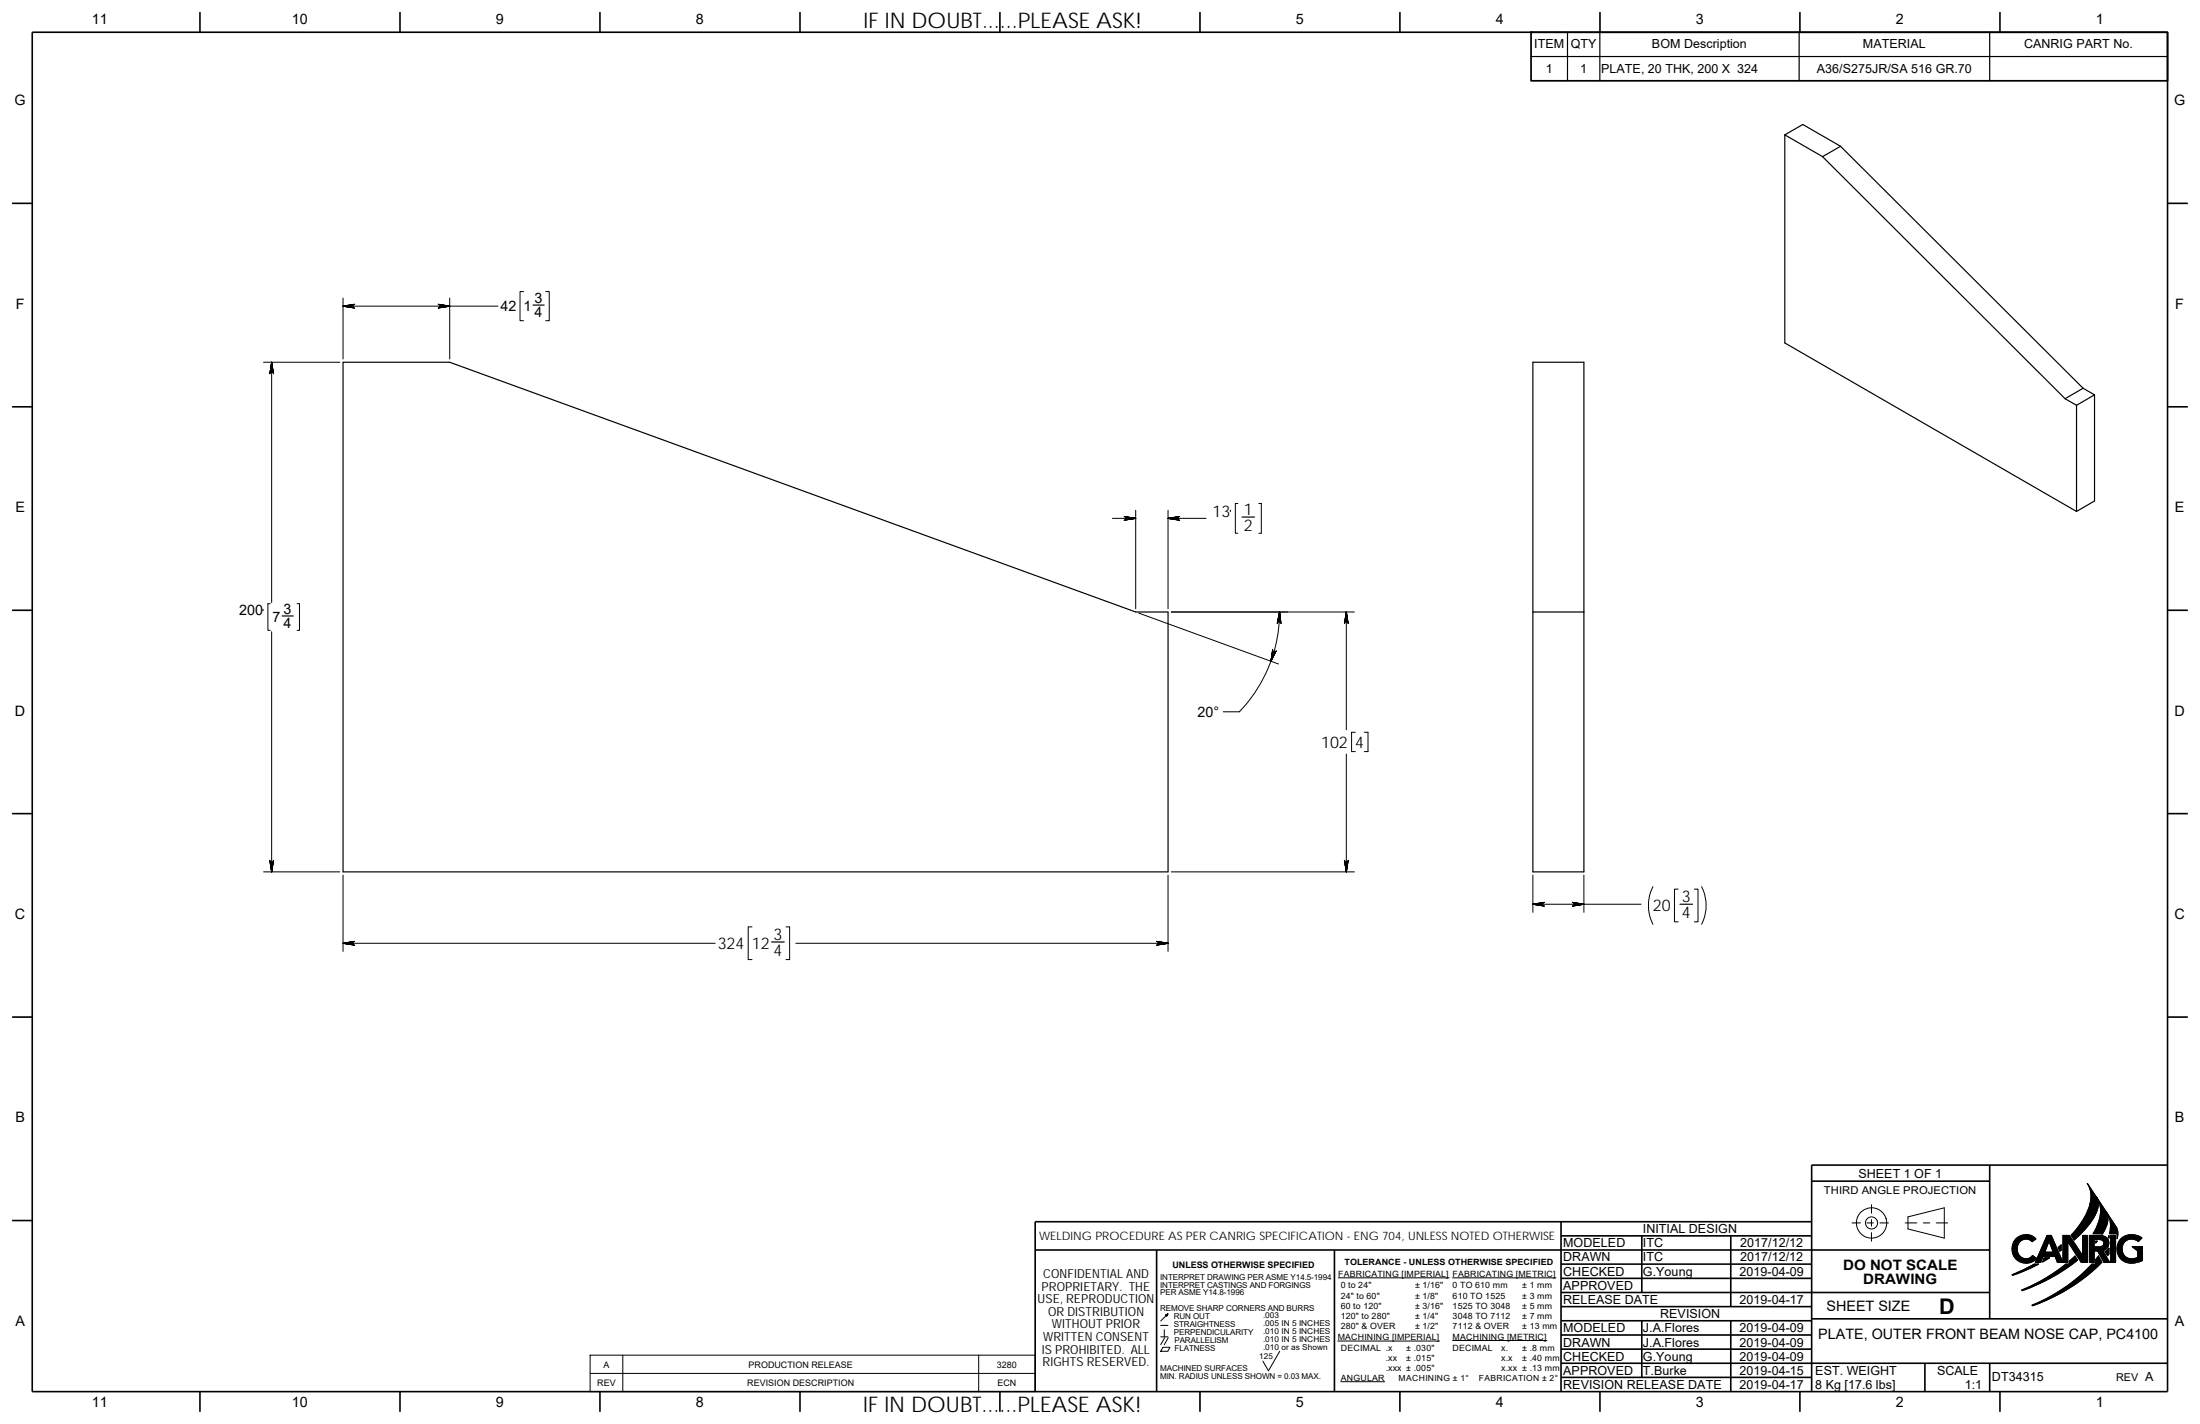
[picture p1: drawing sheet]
<svg xmlns="http://www.w3.org/2000/svg" width="432mm" height="279mm" viewBox="0 0 432 279" stroke-linecap="round" stroke-linejoin="round" font-family="sans-serif">
<g fill="none" stroke="#000" stroke-width=".32">
<path d="M6.3 6.3h419.1v266.8h-419.1zM39.2 2.4v3.9M78.5 2.4v3.9M117.8 2.4v3.9M157 2.4v3.9M196.3 2.4v3.9M235.5 2.4v3.9M274.8 2.4v3.9M314 2.4v3.9M353.3 2.4v3.9M392.5 2.4v3.9M2.4 39.9h3.9"/>
<path d="M425.4 39.9h4M2.4 79.8h3.9M425.4 79.8h4M2.4 119.7h3.9M425.4 119.7h4M6.3 139.7h.1M425.4 139.7h.1M2.4 159.6h3.9M425.4 159.6h4M2.4 199.6h3.9M425.4 199.6h4M2.4 239.5h3.9"/>
<path d="M306.4 239.7v33.3M355.6 231.8h34.9M355.6 239.7h-152.4v33.3M390.5 228.6v30.2M425.4 228.6h-69.8v44.4M425.4 239.5h4M203.2 245.3h187.3M227 245.3v27.7M261.9 245.3v27.7M306.4 259.1h49.2M306.4 256.4h49.2M306.4 242.5h49.2"/>
<path d="M306.4 248h49.2M306.4 250.8h49.2M306.4 253.6h84.1M322.2 259.1v11.2M322.2 242.5v11.1M339.7 242.5v13.9M339.7 259.1v14M355.6 258.8h69.8M39.2 273v4M78.5 273v4M117.8 273.1v3.9M157 273.1v3.9"/>
<path d="M196.3 273.1v3.9M235.5 273.1v3.9M274.8 273.1v3.9M306.4 261.9h49.2M306.4 267.5h119M306.4 270.3h49.2M306.4 264.7h49.2M314 273.1v3.9M353.3 273.1v3.9M377.8 267.5v5.6M390.5 267.5v5.5M392.5 273.1v3.9"/>
</g>
<g fill="none" stroke="#000" stroke-width=".2">
<path d="M67.3 58.5v11.9M88.3 58.5v11.9M102.8 57.2h-.7v5.7h.7M107.1 57.2h.7v5.7h-.7M51.7 71.1h15M53.3 71.1v47.1M67.3 60.1h30.4M243 98.8h-.5v5.8h.5M247.1 98.8h.5v5.8h-.5M53 118.4h-.4v5.3h.4M58.3 118.4h.5v5.3h-.5M218.3 101.7h4.6"/>
<path d="M222.9 100.1v19.3M229.3 101.7h7.4M229.3 100.1v19.3M53.3 123.9v47.2M223.5 120.3l27.4 10M229.9 120.1h35.9M251.1 120.1a28.1 28.1 0 0 1-7.9 19.6h-3.1M264.2 120.1v23.1M264.2 148v23.1M266 143.7h-.7v3.8h.7M267.8 143.7h.7v3.8h-.7M51.7 171.1h15"/>
<path d="M67.3 171.7v15M229.3 171.7v15M229.9 171.1h35.9M300.9 177.4h21.2M300.9 171.7v7.3M310.9 171.7v7.3M324.4 174a8.2 8.2 0 0 0 0 7.4M329.4 174.5h-.7v6.4h.7M332.5 174.5h.8v6.4h-.8M334 174a8.2 8.2 0 0 1 0 7.4M67.3 185.1h73.1M147.6 181.9h-.7v6.4h.7"/>
<path d="M154.3 181.9h.7v6.4h-.7M156.2 185.1h73.1M363.5 239.9h1.7M366.4 239.9h1.3M367.3 236.4v1.6M367.3 239.3v1.3M369 239.9h1.6M374 239.9h2.2M374.5 238.8l7.1-1.8v5.9l-7.1-1.8zM377.5 239.9h1.3M380 239.9h2.3M409.7 232.2l1.8 2.7 .3 .7a4.5 4.5 0 0 1-1.1 3.7l-1.3 1.7-2.3 2.3-.6-.9a13.7 13.7 0 0 0 3.9-7.3 4.5 4.5 0 0 0-.7-2.9z"/>
<path d="M411.5 234.9l1.9 2.8a4 4 0 0 1-.8 4.4h-1.8a7.6 7.6 0 0 0 1.1-6.4zM413.5 238l1.9 2.7a2.77 2.77 0 0 1 .1 2.3v-.9h-1.5a5.2 5.2 0 0 0-.5-4.1zM229.2 257.8l-1.4 1.4M262.7 250.7h21.7M285.1 250.7h20.3M367.3 241.9v1.6M394.9 250.1l4.3-2.1h.9l-3.3 1.6-1.8 .6zM395.5 243.3a2.95 2.95 0 0 1 2.9-1l.6 .3 .6 .5-.7 .5-.7-.4h-.9l-.6 .2-.5 .5a2.2 2.2 0 0 0 0 2.3l.5 .5 .6 .3 1-.1 .6-.6 .8 .6a2.72 2.72 0 0 1-3.1 .7 2.72 2.72 0 0 1-1.7-2.6l.1-.7zM396.8 253.1a35.2 35.2 0 0 0 8.7-5.1h.6v-.6l1.2-1 .5 .8a36.6 36.6 0 0 1-10.9 6zM398.8 256.1a32.9 32.9 0 0 0 11.8-8.1h.7a1.97 1.97 0 0 1 .6-1.6l.6 1.3a35.8 35.8 0 0 1-13.6 8.5zM401.2 246.8h1.1l-1.4 .8zM401.8 242.4h.8l2.3 5.3v-5.3h1.3l2.5 3.9v-3.9h1v5.3h-1.2l-2.7-4.1v4.1h-2l-.5-1.2h-2.3l-.5 1.2h-1z"/>
<path d="M402.2 243.5l.8 2.2h-1.7zM404 244.8l.6-.5v1l-.3 .2zM410.1 242.4h2.5l.6 .2 .4 .4 .3 .6-.1 1-.5 .5-.6 .3 1.4 2.3h-1.2l-1.2-2.3h-.7v2.3h-.9zM411 243.2l1.6 .2 .3 .4-.1 .5-.6 .3h-1.2zM411.3 243.5h.3l-.3 .4zM413.2 245.6l.7-.7v1.1l-.2 .4zM413.9 242.4v.5l-.1-.1zM414.3 242.4h.9v5.3h-.9zM419.7 243.6a2.01 2.01 0 0 0-2.1-.4l-.7 .6a2.14 2.14 0 0 0 0 2.5l.5 .4 .5 .3h.8l.8-.3 .1-1.3-1.1-.8h2M420.4 242.9a2.93 2.93 0 0 0-3.7-.2 2.93 2.93 0 0 0-.9 3.6l.7 1a2.66 2.66 0 0 0 1.9 .5l1.3-.1 .8-.4M115.8 265.9h87.4v7.1h-87.4zM115.8 269.5h87.4"/>
<path d="M122.2 265.9v7.1M192.1 265.9v7.1M227.8 260.1h1.4M227.8 262.3h1.4M228.2 264.4h1.4l-.4 .7h-1.4zM228.5 260.9v1.4M228.6 262.5l-.8 1.3M229.3 262.5l-.8 1.3M251.2 265.2l-2.2 3.8-1.1-1.9M262.6 263.1h19.9M263.2 271.1h8.6M285.1 263h18.5"/>
<circle cx="367.3" cy="240" r="1.19"/>
<circle cx="367.3" cy="240" r="2.98"/>
</g>
<g fill="#000" stroke="#000" stroke-width=".2">
<path d="M53.3 71.1l.4 2.3z" fill-rule="evenodd"/>
<path d="M53.3 71.1l.4 2.1z" fill-rule="evenodd"/>
<path d="M53.3 71.1l.3 2z" fill-rule="evenodd"/>
<path d="M53.3 71.1l.2 1.9h-.1z" fill-rule="evenodd"/>
<path d="M53.3 71.1l.1 1.9h-.1z" fill-rule="evenodd"/>
<path d="M53.3 71.1v1.9h-.2z" fill-rule="evenodd"/>
<path d="M53.3 71.1l-.3 2z" fill-rule="evenodd"/>
<path d="M53.3 71.1l-.3 2.1z" fill-rule="evenodd"/>
<path d="M53.3 71.1l-.4 2.3z" fill-rule="evenodd"/>
<path d="M67.3 60.1l2.3 .4z" fill-rule="evenodd"/>
<path d="M67.3 60.1l2.2 .3z" fill-rule="evenodd"/>
<path d="M67.3 60.1l2.1 .2z" fill-rule="evenodd"/>
<path d="M67.3 60.1h2v.2z" fill-rule="evenodd"/>
<path d="M67.3 60.1l2-.1v.1z" fill-rule="evenodd"/>
<path d="M67.3 60.1l2-.2v.1z" fill-rule="evenodd"/>
<path d="M67.3 60.1l2.1-.3z" fill-rule="evenodd"/>
<path d="M67.3 60.1l2.2-.4z" fill-rule="evenodd"/>
<path d="M67.3 60.1l2.3-.4z" fill-rule="evenodd"/>
<path d="M86 59.7l2.3 .4z" fill-rule="evenodd"/>
<path d="M86.1 59.7l2.2 .4z" fill-rule="evenodd"/>
<path d="M86.2 59.8l2.1 .3z" fill-rule="evenodd"/>
<path d="M86.3 59.9l2 .2-2-.1z" fill-rule="evenodd"/>
<path d="M86.3 60l2 .1h-2z" fill-rule="evenodd"/>
<path d="M86.3 60.1h2l-2 .2z" fill-rule="evenodd"/>
<path d="M86.2 60.3l2.1-.2z" fill-rule="evenodd"/>
<path d="M86.1 60.4l2.2-.3z" fill-rule="evenodd"/>
<path d="M86 60.5l2.3-.4z" fill-rule="evenodd"/>
<path d="M220.6 102.1l2.3-.4z" fill-rule="evenodd"/>
<path d="M220.7 102l2.2-.3z" fill-rule="evenodd"/>
<path d="M220.9 101.9l2-.2-2 .3z" fill-rule="evenodd"/>
<path d="M221 101.8l1.9-.1-2 .2z" fill-rule="evenodd"/>
<path d="M221 101.6l1.9 .1-1.9 .1z" fill-rule="evenodd"/>
<path d="M220.9 101.5l2 .2-1.9-.1z" fill-rule="evenodd"/>
<path d="M220.9 101.4l2 .3z" fill-rule="evenodd"/>
<path d="M220.7 101.4l2.2 .3z" fill-rule="evenodd"/>
<path d="M220.6 101.3l2.3 .4z" fill-rule="evenodd"/>
<path d="M229.3 101.7l2.2-.4z" fill-rule="evenodd"/>
<path d="M229.3 101.7l2.1-.3z" fill-rule="evenodd"/>
<path d="M229.3 101.7l2-.3z" fill-rule="evenodd"/>
<path d="M229.3 101.7l1.9-.2v.1z" fill-rule="evenodd"/>
<path d="M229.3 101.7l1.9-.1v.2z" fill-rule="evenodd"/>
<path d="M229.3 101.7l1.9 .1v.1z" fill-rule="evenodd"/>
<path d="M229.3 101.7l2 .3z" fill-rule="evenodd"/>
<path d="M229.3 101.7l2.1 .3z" fill-rule="evenodd"/>
<path d="M229.3 101.7l2.2 .4z" fill-rule="evenodd"/>
<path d="M249.8 127.4l-.4 2.3z" fill-rule="evenodd"/>
<path d="M249.8 127.6l-.4 2.1z" fill-rule="evenodd"/>
<path d="M249.8 127.7l-.4 2z" fill-rule="evenodd"/>
<path d="M249.9 127.8l.1 .1-.6 1.8z" fill-rule="evenodd"/>
<path d="M250 127.9h.1l-.7 1.8z" fill-rule="evenodd"/>
<path d="M250.1 127.9h.1l-.8 1.8z" fill-rule="evenodd"/>
<path d="M250.2 127.9h.1l-.9 1.8z" fill-rule="evenodd"/>
<path d="M250.3 127.9l.1-.1-1 1.9z" fill-rule="evenodd"/>
<path d="M250.5 127.7l-1.1 2z" fill-rule="evenodd"/>
<path d="M251.1 120.1l.3 2.3z" fill-rule="evenodd"/>
<path d="M251.1 120.1l.3 2.1z" fill-rule="evenodd"/>
<path d="M251.1 120.1l.3 2z" fill-rule="evenodd"/>
<path d="M251.1 120.1l.1 1.9h-.1z" fill-rule="evenodd"/>
<path d="M251.1 120.1v1.9h-.1z" fill-rule="evenodd"/>
<path d="M251.1 120.1l-.1 1.9h-.1z" fill-rule="evenodd"/>
<path d="M251.1 120.1l-.3 2z" fill-rule="evenodd"/>
<path d="M251.1 120.1l-.4 2.1z" fill-rule="evenodd"/>
<path d="M251.1 120.1l-.4 2.2z" fill-rule="evenodd"/>
<path d="M264.2 120.1l-.3 2.3z" fill-rule="evenodd"/>
<path d="M264.2 120.1l-.3 2.1z" fill-rule="evenodd"/>
<path d="M264.2 120.1l-.2 2z" fill-rule="evenodd"/>
<path d="M264.2 120.1v1.9h-.1z" fill-rule="evenodd"/>
<path d="M264.2 120.1l.1 1.9h-.1z" fill-rule="evenodd"/>
<path d="M264.2 120.1l.2 1.9h-.1z" fill-rule="evenodd"/>
<path d="M264.2 120.1l.3 2z" fill-rule="evenodd"/>
<path d="M264.2 120.1l.4 2.1z" fill-rule="evenodd"/>
<path d="M264.2 120.1l.4 2.3z" fill-rule="evenodd"/>
<path d="M52.9 168.8l.4 2.3z" fill-rule="evenodd"/>
<path d="M53 168.9l.3 2.2z" fill-rule="evenodd"/>
<path d="M53 169l.3 2.1z" fill-rule="evenodd"/>
<path d="M53.1 169.1h.2v2z" fill-rule="evenodd"/>
<path d="M53.3 169.1h.1l-.1 2z" fill-rule="evenodd"/>
<path d="M53.4 169.1h.1l-.2 2z" fill-rule="evenodd"/>
<path d="M53.6 169l-.3 2.1z" fill-rule="evenodd"/>
<path d="M53.7 168.9l-.4 2.2z" fill-rule="evenodd"/>
<path d="M53.7 168.8l-.4 2.3z" fill-rule="evenodd"/>
<path d="M264.6 168.8l-.4 2.3z" fill-rule="evenodd"/>
<path d="M264.6 168.9l-.4 2.2z" fill-rule="evenodd"/>
<path d="M264.5 169l-.3 2.1z" fill-rule="evenodd"/>
<path d="M264.3 169.1h.1l-.2 2z" fill-rule="evenodd"/>
<path d="M264.2 169.1h.1l-.1 2z" fill-rule="evenodd"/>
<path d="M264.1 169.1h.1v2z" fill-rule="evenodd"/>
<path d="M264 169l.2 2.1z" fill-rule="evenodd"/>
<path d="M263.9 168.9l.3 2.2z" fill-rule="evenodd"/>
<path d="M263.9 168.8l.3 2.3z" fill-rule="evenodd"/>
<path d="M300.9 177.4l2.2-.4z" fill-rule="evenodd"/>
<path d="M300.9 177.4l2.1-.3z" fill-rule="evenodd"/>
<path d="M300.9 177.4l2-.3z" fill-rule="evenodd"/>
<path d="M300.9 177.4l1.9-.2v.2z" fill-rule="evenodd"/>
<path d="M300.9 177.4h1.9v.1z" fill-rule="evenodd"/>
<path d="M300.9 177.4l1.9 .1v.1z" fill-rule="evenodd"/>
<path d="M300.9 177.4l2 .3z" fill-rule="evenodd"/>
<path d="M300.9 177.4l2.1 .4z" fill-rule="evenodd"/>
<path d="M300.9 177.4l2.2 .4z" fill-rule="evenodd"/>
<path d="M308.6 177.8l2.3-.4z" fill-rule="evenodd"/>
<path d="M308.7 177.8l2.2-.4z" fill-rule="evenodd"/>
<path d="M308.8 177.7l2.1-.3z" fill-rule="evenodd"/>
<path d="M308.9 177.5l2-.1-2 .2z" fill-rule="evenodd"/>
<path d="M308.9 177.4h2l-2 .1z" fill-rule="evenodd"/>
<path d="M308.9 177.2l2 .2h-2z" fill-rule="evenodd"/>
<path d="M308.8 177.1l2.1 .3z" fill-rule="evenodd"/>
<path d="M308.7 177.1l2.2 .3z" fill-rule="evenodd"/>
<path d="M308.6 177l2.3 .4z" fill-rule="evenodd"/>
<path d="M67.3 185.1l2.3-.4z" fill-rule="evenodd"/>
<path d="M67.3 185.1l2.2-.4z" fill-rule="evenodd"/>
<path d="M67.3 185.1l2.1-.3z" fill-rule="evenodd"/>
<path d="M67.3 185.1l2-.2v.1z" fill-rule="evenodd"/>
<path d="M67.3 185.1l2-.1v.1z" fill-rule="evenodd"/>
<path d="M67.3 185.1h2v.2z" fill-rule="evenodd"/>
<path d="M67.3 185.1l2.1 .3z" fill-rule="evenodd"/>
<path d="M67.3 185.1l2.2 .3z" fill-rule="evenodd"/>
<path d="M67.3 185.1l2.3 .4z" fill-rule="evenodd"/>
<path d="M227 185.5l2.3-.4z" fill-rule="evenodd"/>
<path d="M227.1 185.4l2.2-.3z" fill-rule="evenodd"/>
<path d="M227.3 185.3l2-.2-2.1 .3z" fill-rule="evenodd"/>
<path d="M227.3 185.1h2l-2 .2z" fill-rule="evenodd"/>
<path d="M227.3 185l2 .1h-2z" fill-rule="evenodd"/>
<path d="M227.3 184.9l2 .2-2-.1z" fill-rule="evenodd"/>
<path d="M227.2 184.8l2.1 .3z" fill-rule="evenodd"/>
<path d="M227.1 184.7l2.2 .4z" fill-rule="evenodd"/>
<path d="M227 184.7l2.3 .4z" fill-rule="evenodd"/>
<path d="M409.7 232.2l1.9 2.8a3.5 3.5 0 0 1-.5 3.7l-1.9 2.5-2.1 2.1-.6-.9a13.9 13.9 0 0 0 3.9-7.2 4.5 4.5 0 0 0-.7-3z" fill-rule="evenodd"/>
<path d="M228.9 258l.3-.2z" fill-rule="evenodd"/>
<path d="M228.7 258l.5-.2z" fill-rule="evenodd"/>
<path d="M228.9 258.1l.3-.3-.2 .3z" fill-rule="evenodd"/>
<path d="M229.2 257.8l-.2 .5z" fill-rule="evenodd"/>
<path d="M394.9 250.1l4.3-2.1h.9l-4.1 1.9-1 .3z" fill-rule="evenodd"/>
<path d="M395.8 243a2.65 2.65 0 0 1 3.8 .1l-.7 .5a1.77 1.77 0 0 0-2.3-.2 1.77 1.77 0 0 0-.6 2.2 1.66 1.66 0 0 0 1.2 1.3 1.66 1.66 0 0 0 1.7-.6l.8 .6a2.78 2.78 0 0 1-4 .1 2.78 2.78 0 0 1 .1-4z" fill-rule="evenodd"/>
<path d="M398.8 256.1l2.6-1.2 2.3-1.3a27.7 27.7 0 0 0 5.4-4l1.5-1.6h.7v-.9l.6-.7 .6 1.3a35.8 35.8 0 0 1-13.6 8.5z" fill-rule="evenodd"/>
<path d="M401.8 242.4l-2.3 5.3h1l.5-1.2h2.3l.5 1.2h1.1l-2.3-5.3zM402.2 243.5l.8 2.2h-1.7z" fill-rule="evenodd"/>
<path d="M401.2 246.8h1.1l-1.4 .8z" fill-rule="evenodd"/>
<path d="M404.1 244.6l.5-.3v1l-.3 .2-.3-.7z" fill-rule="evenodd"/>
<path d="M396.8 253.1l2.3-1 2.5-1.4 3.9-2.7h.6v-.6l1.2-1 .5 .8a37 37 0 0 1-10.9 6z" fill-rule="evenodd"/>
<path d="M404.9 242.4h1.3l2.5 3.9v-3.9h1v5.3h-1.2l-2.6-4.1-.1 4.1h-.9z" fill-rule="evenodd"/>
<path d="M411.3 243.5h.3l-.3 .4z" fill-rule="evenodd"/>
<path d="M411.6 235l1.8 2.7a4.2 4.2 0 0 1-.8 4.4h-1.8a7.7 7.7 0 0 0 1.2-6.3z" fill-rule="evenodd"/>
<path d="M411 243.2h1.3l.5 .3a.77 .77 0 0 1 0 .9 .77 .77 0 0 1-.9 .2h-.9zM410.1 242.4v5.3h.9v-2.3h.7l1.2 2.3h1.2l-1.4-2.3a1.52 1.52 0 0 0 1.2-1.9 1.52 1.52 0 0 0-1.9-1.1z" fill-rule="evenodd"/>
<path d="M413.2 245.6l.7-.7v1.1l-.2 .4z" fill-rule="evenodd"/>
<path d="M413.9 242.4v.5l-.1-.1z" fill-rule="evenodd"/>
<path d="M414.3 242.4v5.3h.9v-5.3z" fill-rule="evenodd"/>
<path d="M413.5 238l1.8 2.7a2.99 2.99 0 0 1 .2 2.3v-.9h-1.5a5.1 5.1 0 0 0-.5-4.1z" fill-rule="evenodd"/>
<path d="M416.5 242.8a3.3 3.3 0 0 1 3.9 .1l-.7 .7a1.94 1.94 0 0 0-2.6 .1 1.94 1.94 0 0 0-.2 2.6 1.94 1.94 0 0 0 2.6 .4l.1-1.3-1.1-.8h2v2.7a3.5 3.5 0 0 1-4.4-.5 2.91 2.91 0 0 1 .4-4z" fill-rule="evenodd"/>
</g>
<g fill="none" stroke="#000" stroke-width=".23">
<path d="M300.5 11.1h124.9M307.7 6.3v9.6M314 6.3v9.6M353.1 6.3v9.6M390.5 6.3v9.6M350.3 26.5l7.4 4.2M350.3 26.5v40.8l57.3 33.1M350.3 26.5l3.5-2.1 7.5 4.3M357.7 30.7l47.6 47.5M361.3 28.7l-3.6 2M361.3 28.7l47.6 47.5M104.6 59.9h2.2"/>
<path d="M67.3 71.1h21l134.6 49h6.4v51h-162zM405.3 78.2l2.3 1.3M407.6 79.5v20.9M408.9 76.2l2.2 1.3-3.5 2M408.9 76.2l-3.6 2M411.1 77.5v20.8l-3.5 2.1M51.6 119.6h.1M241.5 100.1h.1M243.8 101.5h2.4M55.4 120.9h2.2M300.9 120.1v-49h10v100h-10v-51h10M329.7 177.4h2.5"/>
<path d="M151.4 184.8h2.5"/>
</g>
<path d="M300.5 6.3h124.9v9.6h-124.9z" fill="none" stroke="#000" stroke-width=".34"/>
<g font-size="4.2">
<text x="169.5" y="5.4">IF IN DOUBT......PLEASE ASK!</text>
<text x="380.6" y="257.7">D</text>
<text x="169.4" y="277">IF IN DOUBT......PLEASE ASK!</text>
</g>
<g font-size="3.2">
<text x="238" y="101.5">13</text>
<text x="244.1" y="101">1</text>
<text x="244.1" y="104.2">2</text>
<text x="259.3" y="146.8">102</text>
<text x="266" y="146.8">4</text>
<text x="324.4" y="178.8">20</text>
<text x="330.1" y="177">3</text>
<text x="151.8" y="184.4">3</text>
<text x="330.1" y="180.2">4</text>
<text x="140.9" y="186.2">324</text>
<text x="147.6" y="186.2">12</text>
<text x="151.8" y="187.6">4</text>
</g>
<g font-size="2.8">
<text x="18.1" y="4.7">11</text>
<text x="57.3" y="4.7">10</text>
<text x="97.3" y="4.7">9</text>
<text x="136.6" y="4.7">8</text>
<text x="254.4" y="4.7">5</text>
<text x="293.6" y="4.7">4</text>
<text x="332.9" y="4.7">3</text>
<text x="372.1" y="4.7">2</text>
<text x="411.4" y="4.7">1</text>
<text x="2.9" y="20.7">G</text>
<text x="426.7" y="20.7">G</text>
<text x="104.9" y="59.4">3</text>
<text x="3.1" y="60.6">F</text>
<text x="98.2" y="61">42</text>
<text x="102.8" y="61">1</text>
<text x="104.9" y="62.3">4</text>
<text x="427" y="60.6">F</text>
<text x="3" y="100.5">E</text>
<text x="426.9" y="100.5">E</text>
<text x="46.9" y="120.7">200</text>
<text x="53.5" y="122">7</text>
<text x="55.7" y="120.4">3</text>
<text x="55.7" y="123.3">4</text>
<text x="2.9" y="140.4">D</text>
<text x="235" y="140.6">20°</text>
<text x="426.8" y="140.4">D</text>
<text x="2.9" y="180.3">C</text>
<text x="426.8" y="180.3">C</text>
<text x="3" y="220.2">B</text>
<text x="426.9" y="220.2">B</text>
<text x="361.8" y="249.1">DO NOT SCALE</text>
<text x="365.7" y="251.9">DRAWING</text>
<text x="358.5" y="257.2">SHEET SIZE</text>
<text x="3" y="260.2">A</text>
<text x="356.9" y="262.7">PLATE, OUTER FRONT BEAM NOSE CAP, PC4100</text>
<text x="426.9" y="260.2">A</text>
<text x="18.1" y="276.2">11</text>
<text x="57.3" y="276.2">10</text>
<text x="97.3" y="276.2">9</text>
<text x="136.6" y="276.2">8</text>
<text x="254.4" y="276.2">5</text>
<text x="293.6" y="276.2">4</text>
<text x="332.9" y="276.2">3</text>
<text x="372.1" y="276.2">2</text>
<text x="411.4" y="276.2">1</text>
</g>
<g font-size="2.5">
<text x="301.1" y="9.4">ITEM QTY</text>
<text x="324.2" y="9.4">BOM Description</text>
<text x="365.6" y="9.4">MATERIAL</text>
<text x="397.3" y="9.4">CANRIG PART No.</text>
<text x="303.4" y="14.4">1</text>
<text x="310.2" y="14.4">1</text>
<text x="314.3" y="14.4">PLATE, 20 THK, 200 X 324</text>
<text x="356.6" y="14.4">A36/S275JR/SA 516 GR.70</text>
<text x="364.8" y="231.1">SHEET 1 OF 1</text>
<text x="306.8" y="244.7">MODELED</text>
<text x="322.5" y="242">INITIAL DESIGN</text>
<text x="322.5" y="244.7">ITC</text>
<text x="341.6" y="244.7">2017/12/12</text>
<text x="204.7" y="250.8">CONFIDENTIAL AND</text>
<text x="306.8" y="247.5">DRAWN</text>
<text x="306.8" y="250.3">CHECKED</text>
<text x="322.5" y="250.3">G.Young</text>
<text x="322.5" y="247.5">ITC</text>
<text x="341.4" y="250.3">2019-04-09</text>
<text x="341.6" y="247.5">2017/12/12</text>
<text x="203.7" y="255.7">USE, REPRODUCTION</text>
<text x="204.4" y="253.2">PROPRIETARY. THE</text>
<text x="306.8" y="253.1">APPROVED</text>
<text x="306.8" y="255.9">RELEASE DATE</text>
<text x="341.4" y="255.9">2019-04-17</text>
<text x="204.7" y="263.1">WRITTEN CONSENT</text>
<text x="205.7" y="258.2">OR DISTRIBUTION</text>
<text x="206.5" y="260.6">WITHOUT PRIOR</text>
<text x="306.8" y="261.4">MODELED</text>
<text x="322.5" y="261.4">J.A.Flores</text>
<text x="325.8" y="258.6">REVISION</text>
<text x="341.4" y="261.4">2019-04-09</text>
<text x="204.5" y="265.6">IS PROHIBITED. ALL</text>
<text x="204.6" y="268.1">RIGHTS RESERVED.</text>
<text x="306.8" y="269.7">APPROVED</text>
<text x="306.8" y="267">CHECKED</text>
<text x="306.8" y="264.2">DRAWN</text>
<text x="322.5" y="269.7">T.Burke</text>
<text x="322.5" y="264.2">J.A.Flores</text>
<text x="322.5" y="267">G.Young</text>
<text x="341.4" y="264.2">2019-04-09</text>
<text x="341.4" y="267">2019-04-09</text>
<text x="341.4" y="269.7">2019-04-15</text>
<text x="356.3" y="269.7">EST. WEIGHT</text>
<text x="380.2" y="269.7">SCALE</text>
<text x="306.8" y="272.5">REVISION RELEASE DATE</text>
<text x="341.4" y="272.5">2019-04-17</text>
<text x="356.3" y="272.5">8 Kg [17.6 lbs]</text>
<text x="385.6" y="272.6">1:1</text>
<text x="391" y="271">DT34315</text>
<text x="421" y="271">A</text>
</g>
<text font-size="2.3" x="203.9" y="243.3">WELDING PROCEDURE AS PER CANRIG SPECIFICATION - ENG 704, UNLESS NOTED OTHERWISE</text>
<g font-size="2.1">
<text x="358" y="234.2">THIRD ANGLE PROJECTION</text>
<text x="415.4" y="271">REV</text>
</g>
<g font-size="1.8">
<text x="230.1" y="248.7">UNLESS OTHERWISE SPECIFIED</text>
<text x="118.4" y="268.4">A</text>
<text x="146.9" y="268.4">PRODUCTION RELEASE</text>
<text x="195.6" y="268.4">3280</text>
<text x="117.2" y="271.9">REV</text>
<text x="146.7" y="271.9">REVISION DESCRIPTION</text>
<text x="195.8" y="271.9">ECN</text>
</g>
<g font-size="1.7">
<text x="262.7" y="250.5">FABRICATING [IMPERIAL] FABRICATING [METRIC]</text>
<text x="263.9" y="248.3">TOLERANCE - UNLESS OTHERWISE SPECIFIED</text>
<text x="263.1" y="252.7">0 to 24&quot;</text>
<text x="263.1" y="254.8">24&quot; to 60&quot;</text>
<text x="263.1" y="256.8">60 to 120&quot;</text>
<text x="277.7" y="252.7">± 1/16&quot;</text>
<text x="277.7" y="254.8">± 1/8&quot;</text>
<text x="277.7" y="256.8">± 3/16&quot;</text>
<text x="285.1" y="256.8">1525 TO 3048</text>
<text x="285.1" y="254.8">610 TO 1525</text>
<text x="285.1" y="252.7">0 TO 610 mm</text>
<text x="298.8" y="254.8">± 3 mm</text>
<text x="298.8" y="252.7">± 1 mm</text>
<text x="298.8" y="256.8">± 5 mm</text>
<text x="262.6" y="262.9">MACHINING [IMPERIAL]</text>
<text x="263.1" y="258.8">120&quot; to 280&quot;</text>
<text x="263.1" y="260.7">280&quot; &amp; OVER</text>
<text x="277.7" y="260.7">± 1/2&quot;</text>
<text x="277.7" y="258.8">± 1/4&quot;</text>
<text x="285.1" y="262.8">MACHINING [METRIC]</text>
<text x="285.1" y="258.8">3048 TO 7112</text>
<text x="285.1" y="260.7">7112 &amp; OVER</text>
<text x="298.8" y="258.8">± 7 mm</text>
<text x="298.8" y="260.7">± 13 mm</text>
<text x="263.2" y="265.1">DECIMAL .x</text>
<text x="272" y="268.9">.xxx ± .005&quot;</text>
<text x="272" y="267">.xx</text>
<text x="276" y="265.1">± .030&quot;</text>
<text x="276" y="267">± .015&quot;</text>
<text x="285.1" y="265.1">DECIMAL</text>
<text x="294.7" y="265.1">x.</text>
<text x="294.7" y="268.9">x.xx ± .13 mm</text>
<text x="294.7" y="267">x.x</text>
<text x="298.8" y="267">± .40 mm</text>
<text x="298.8" y="265.1">± .8 mm</text>
<text x="263.2" y="270.9">ANGULAR</text>
<text x="274.5" y="270.9">MACHINING ± 1°</text>
<text x="290.3" y="270.9">FABRICATION ± 2°</text>
</g>
<g font-size="1.6">
<text x="227.7" y="251.1">INTERPRET DRAWING PER ASME Y14.5-1994</text>
<text x="227.7" y="252.6">INTERPRET CASTINGS AND FORGINGS</text>
<text x="227.7" y="254.2">PER ASME Y14.8-1996</text>
<text x="227.7" y="257.3">REMOVE SHARP CORNERS AND BURRS</text>
<text x="230.4" y="258.8">RUN OUT</text>
<text x="230.4" y="260.4">STRAIGHTNESS</text>
<text x="230.4" y="261.9">PERPENDICULARITY</text>
<text x="230.5" y="263.5">PARALLELISM</text>
<text x="247.9" y="258.6">.003</text>
<text x="247.9" y="260.2">.005 IN 5 INCHES</text>
<text x="247.9" y="261.7">.010 IN 5 INCHES</text>
<text x="247.9" y="263.3">.010 IN 5 INCHES</text>
<text x="227.7" y="268.9">MACHINED SURFACES</text>
<text x="230.5" y="265">FLATNESS</text>
<text x="247.2" y="266.7">125</text>
<text x="247.9" y="264.8">.010 or as Shown</text>
<text x="227.7" y="270.5">MIN. RADIUS UNLESS SHOWN = 0.03 MAX.</text>
</g>
</svg>
